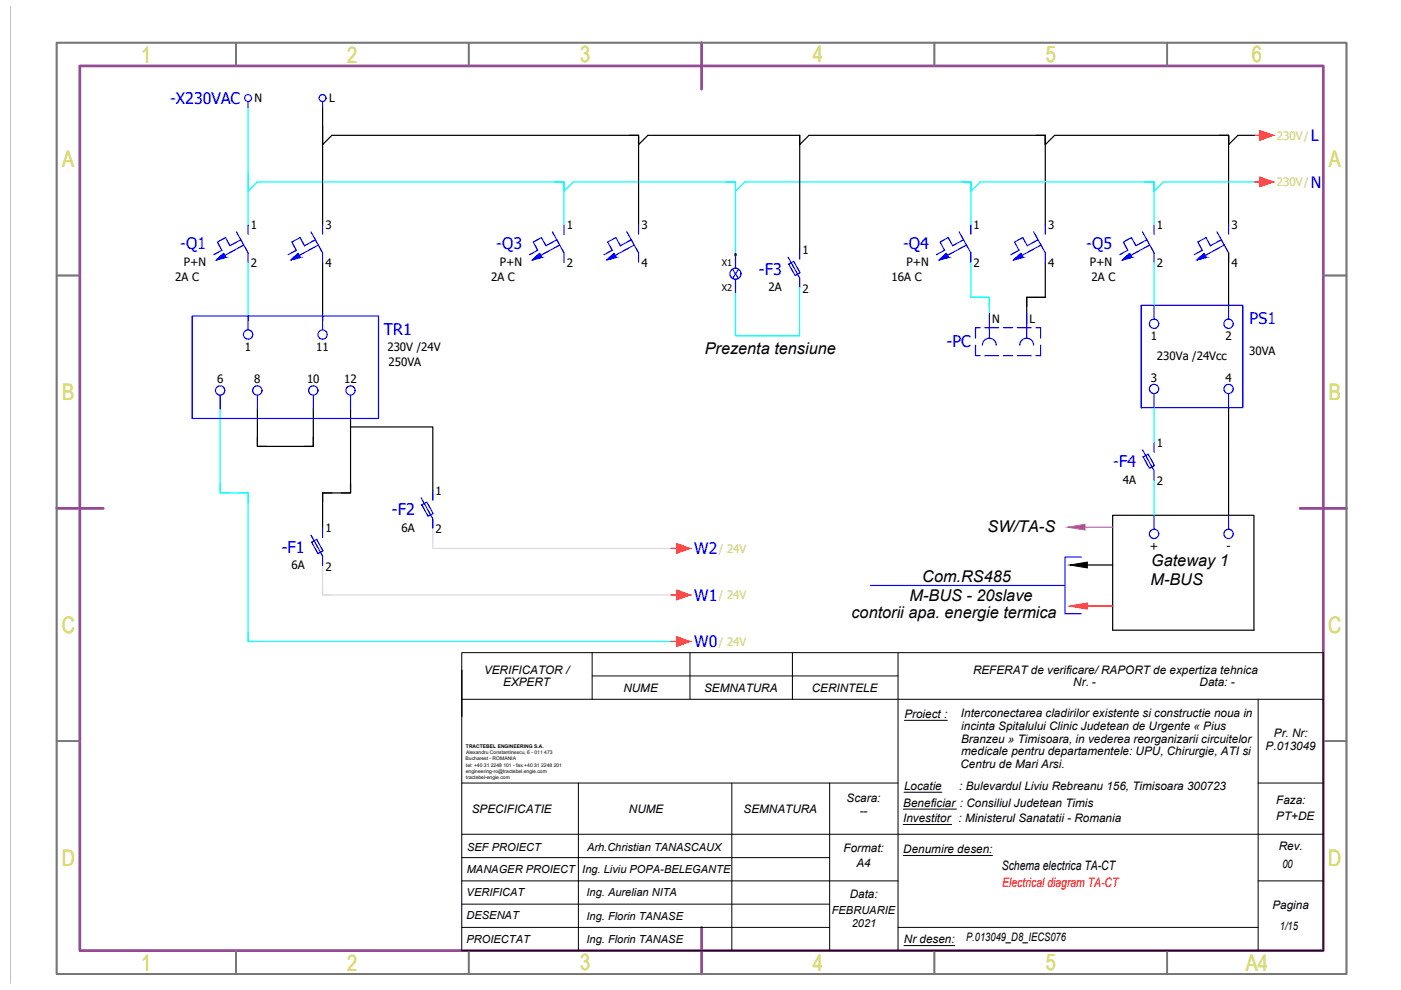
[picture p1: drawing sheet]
<svg xmlns="http://www.w3.org/2000/svg" width="297mm" height="210mm" viewBox="0 0 297 210" stroke-linecap="round" stroke-linejoin="round" font-family="sans-serif">
<!-- layer: CP_LINENORM -->
<path d="M2.1 1.4v207" fill="none" stroke="#bababa" stroke-width=".25"/>
<!-- layer: CP_FRAME -->
<path d="M16.9 14h263.7v187.6h-263.7zM148.7 9.1v9.8M12 107.8h9.9M275.6 107.8h9.9M148.7 196.6v9.9" fill="none" stroke="#954a95" stroke-width=".51"/>
<!-- layer: CP_FRREF -->
<g fill="none" stroke="#767676" stroke-width=".36">
<path d="M12 9.1h273.5v197.4h-273.5zM50 9.1v4.9M99.4 9.1v4.9M198.1 9.1v4.9M247.5 9.1v4.9M12 58.4h4.9M280.6 58.4h4.9M12 157.1h4.9M280.6 157.1h4.9M50 201.6v4.9M99.4 201.6v4.9M198.1 201.6v4.9"/>
<path d="M247.5 201.6v4.9"/>
</g>
<!-- layer: EPLAN311 -->
<g fill="none" stroke="#0ff" stroke-width=".25">
<path d="M52.6 22.8v24.9M52.6 36.6v3.9l2-1.9h65v9.1M117.6 38.6h2v1.9l2-1.9h34.3M154 38.6h1.9v1.9l2-1.9h47.9M203.9 38.6h1.9v1.9M205.8 38.6v1.9l2-1.9h36.9v9.1M205.8 38.6v9.1M242.7 38.6h2v1.9v-1.9M265.9 38.6h-19.2l-2 1.9M52.6 55.6v12.4M155.9 40.5v13.6M205.8 55.6v7.4h4v5.5"/>
<path d="M244.7 55.6v9.1M169.6 60.9v10.3h-13.7v-9.2M205.8 63h4v2M46.7 86.7v17.8h5.9v31.5h91.6M244.7 86.4v7.5M46.7 102.5v2h1.9M50.6 104.5h2v2M244.7 101.8v7.5M52.6 134.2v1.8h2"/>
</g>
<path d="M68.4 119.9v6.2h75.8M91.8 112v4.3h52.4M68.4 124.2v1.9h2" fill="none" stroke="#dcdcdc" stroke-width=".25"/>
<g fill="none" stroke="#000" stroke-width=".25">
<path d="M68.4 22.8v24.9M68.4 26.7v4l2-2h65v19M133.4 28.7h2v2l2-2h32.2v2l1.9-2h50.1M219.7 28.7h1.9v2M221.6 28.7v2l2-2h36.9v19M221.6 28.7v19M258.5 28.7h2v2v-2M262.5 28.7l-2 2M68.4 55.6v12.4M221.6 55.6v7.4h-3.9M260.5 53.6v11.1M217.7 63v5.5"/>
<path d="M217.7 63h3.9M54.6 86.7v8h11.8v-8M54.6 92.7v2h1.9M66.4 92.7v2h-1.9M74.3 86.7v17.8h-5.9v7.5M260.5 86.4v22.9M70.4 104.5h-2v2M74.3 102.5v2h-1.9"/>
</g>
<!-- layer: EPLAN300 -->
<g fill="#00f" stroke="#00f" stroke-width=".21">
<path d="M62.3 54.6l.9-.9 .5 .9zM61.7 55.1l2-.5h-1.4z"/>
<path d="M46.5 54.6l.9-.9 .5 .9zM45.9 55.1l2-.5h-1.4z"/>
<path d="M129.3 54.6l.9-.9 .4 .9zM128.7 55.1l1.9-.5h-1.3z"/>
<path d="M113.5 54.6l.9-.9 .5 .9zM112.9 55.1l2-.5h-1.4z"/>
<path d="M215.5 54.6l.9-.9 .5 .9zM214.9 55.1l2-.5h-1.4z"/>
<path d="M199.7 54.6l.9-.9 .5 .9zM199.1 55.1l2-.5h-1.4z"/>
<path d="M254.3 54.6l1-.9 .5 .9zM253.8 55.1l2-.5h-1.5z"/>
<path d="M238.6 54.6l.9-.9 .5 .9zM238 55.1l2-.5h-1.4z"/>
</g>
<g fill="none" stroke="#00f" stroke-width=".25">
<path d="M52.6 21.5v1.3M68.4 21.5v1.3M45.9 55.1l1.5-1.4 .5 .9zM50.1 49.2l2.5 4.4v2M51.1 50.8l-2.3 1.3-1-1.7-1.7 .9 .9 1.8-1.7 .9M51.7 52l-4 2.2M52.6 47.7v2M61.7 55.1l1.5-1.4 .5 .9zM65.9 49.2l2.5 4.4v2M66.9 50.8l-2.3 1.3-1-1.7-1.7 .9 .9 1.8-1.7 .9M67.5 52l-4.1 2.2M68.4 47.7v2"/>
<path d="M112.9 55.1l1.5-1.4 .5 .9zM117.1 49.2l2.5 4.4v2M118.1 50.8l-2.4 1.3-.9-1.7-1.7 .9 .9 1.8-1.7 .9M118.7 52l-4.1 2.2M119.6 47.7v2M128.7 55.1l1.5-1.4 .4 .9zM132.9 49.2l2.5 4.4v2M133.8 50.8l-2.3 1.3-.9-1.7-1.8 .9 1 1.8-1.7 .9M134.5 52l-4.1 2.2M135.4 47.7v2M155.3 57.1l1.3 1.9M155.9 54.1v2.8"/>
<path d="M155.9 59.2v2.8M156.6 57.1l-1.3 1.9M167.1 54.5l2.5 4.4v2M167.2 56l1.1-.6 1.3 2.4-1 .6zM169.6 53v2M199.1 55.1l1.5-1.4 .5 .9zM203.4 49.2l2.4 4.4v2M204.3 50.8l-2.3 1.3-1-1.7-1.7 .9 1 1.8-1.8 .9M204.9 52l-4 2.2M205.8 47.7v2M214.9 55.1l1.5-1.4 .5 .9zM219.2 49.2l2.4 4.4v2"/>
<path d="M220.1 50.8l-2.3 1.3-1-1.7-1.7 .9 1 1.8-1.8 .9M220.7 52l-4 2.2M221.6 47.7v2M238 55.1l1.5-1.4 .5 .9zM242.2 49.2l2.5 4.4v2M243.1 50.8l-2.3 1.3-.9-1.7-1.7 .9 .9 1.8-1.7 .9M243.8 52l-4.1 2.2M244.7 47.7v2M253.8 55.1l1.5-1.4 .5 .9zM258 49.2l2.5 4.4v2M258.9 50.8l-2.3 1.3-.9-1.7-1.7 .9 .9 1.8-1.7 .9M259.6 52l-4.1 2.2"/>
<path d="M260.5 47.7v2M206.8 73.2v2.2h1M207.8 69.5h-1v2.2M208.3 73.2a1.47 1.47 0 0 1 1.5-1.5 1.47 1.47 0 0 1 1.4 1.5M208.8 69.5h3M208.8 75.4h3M209.8 66.5v5.2M212.7 69.5h2M212.7 75.4h2M215.7 69.5h3M215.7 75.4h3M216.2 73.2a1.47 1.47 0 0 1 1.5-1.5 1.47 1.47 0 0 1 1.4 1.5"/>
<path d="M217.7 66.5v5.2M219.7 69.5h.9v2.2M220.6 73.2v2.2h-.9M242.2 95.4l2.5 4.4v2M242.4 96.9l1-.6 1.4 2.4-1.1 .6zM244.7 93.9v2M65.9 113.5l2.5 4.4v2M66.1 114.9l1-.5 1.4 2.4-1.1 .6zM68.4 112v2M89.3 105.6l2.5 4.4v2M89.4 107.1l1.1-.6 1.3 2.4-1 .6zM91.8 104.1v2"/>
<circle cx="52.6" cy="20.8" r=".73"/>
<circle cx="68.4" cy="20.8" r=".73"/>
<circle cx="155.9" cy="58" r="1.17"/>
</g>
<!-- layer: EPLAN311 -->
<g fill="#f00" stroke="#f00" stroke-width=".21">
<path d="M226.8 128.5l3.7-.6v1.2z"/>
<path d="M143.5 125.2l2.7 .9h-2.7zM143.5 126.1v1l2.7-1z"/>
<path d="M143.5 135l2.7 1h-2.7zM143.5 136v1l2.7-1z"/>
<path d="M143.5 115.3l2.7 1h-2.7zM143.5 116.3v1l2.7-1z"/>
<path d="M267.1 27.7l2.8 1h-2.8zM267.1 28.7v1l2.8-1z"/>
<path d="M267.1 37.6l2.8 1h-2.8zM267.1 38.6v1l2.8-1z"/>
</g>
<!-- layer: EPLAN305 -->
<path d="M40.8 67h39.4v21.7h-39.4zM242 64.7h21.5v21.7h-21.5z" fill="none" stroke="#00f" stroke-width=".25"/>
<!-- layer: EPLAN302 -->
<g fill="none" stroke="#00f" stroke-width=".25">
<path d="M52.6 67v2.9M68.4 67v2.9M244.7 64.7v3M260.5 64.7v3M46.7 83.8v2.9M54.6 83.8v2.9M66.4 83.8v2.9M74.3 83.8v2.9M244.7 83.5v2.9M260.5 83.5v2.9M244.7 109.3v2.9M260.5 109.3v2.9"/>
<circle cx="52.6" cy="70.9" r=".98"/>
<circle cx="68.4" cy="70.9" r=".98"/>
<circle cx="244.7" cy="68.6" r=".98"/>
<circle cx="260.5" cy="68.6" r=".98"/>
<circle cx="46.7" cy="82.8" r=".98"/>
<circle cx="54.6" cy="82.8" r=".98"/>
<circle cx="66.4" cy="82.8" r=".98"/>
<circle cx="74.3" cy="82.8" r=".98"/>
<circle cx="244.7" cy="82.5" r=".98"/>
<circle cx="260.5" cy="82.5" r=".98"/>
<circle cx="244.7" cy="113.2" r=".98"/>
<circle cx="260.5" cy="113.2" r=".98"/>
</g>
<!-- layer: EPLAN311 -->
<path d="M265.9 28.7h1.2M265.9 38.6h1.2M267.1 27.7l2.8 1-2.8 1zM267.1 37.6l2.8 1-2.8 1zM142.3 116.3h1.2M143.5 115.3l2.7 1-2.7 1zM142.3 126.1h1.2M142.3 136h1.2M143.5 125.2l2.7 .9-2.7 1zM143.5 135l2.7 1-2.7 1zM230.5 128.5h5.4" fill="none" stroke="#f00" stroke-width=".25"/>
<!-- layer: 0 -->
<path d="M169.6 28.7v24.3M262.5 28.7h3.4M74.3 90.5h17.5v13.6M230.5 119.8h5.4M235.9 109.3h30v24.3h-30z" fill="none" stroke="#000" stroke-width=".25"/>
<path d="M229.3 118.1h-3.5v12h3.5M184.5 124.1h41.3" fill="none" stroke="#00f" stroke-width=".25"/>
<path d="M226.8 119.8l3.7-.6v1.2z" fill="#000" stroke="#000" stroke-width=".21"/>
<path d="M230 111.8h5.9" fill="none" stroke="#f0f" stroke-width=".25"/>
<path d="M226.3 111.8l3.7-.6v1.2z" fill="#f0f" stroke="#f0f" stroke-width=".21"/>
<!-- layer: c_cartus text -->
<g fill="none" stroke="#000" stroke-width=".21">
<path d="M125.5 138.4v9.9M146.3 138.4v9.9M168 138.4v9.9M190.4 138.4v63.2M280.6 138.4h-182.7v63.2h182.7M97.9 142.1v9.8M97.9 148.3h182.7M125.5 143.3h64.9M191.8 152.7h9.1M266.7 148.3v53.3M97.9 176.9h182.7M97.9 166h92.5"/>
<path d="M122.6 166v35.6M155.2 166v35.6M175.9 166v35.6M191.5 174.8h10.3M191.5 171.5h11.3M191.7 168h8M266.7 166h13.9M97.9 186.8h92.5M97.9 181.8h78M97.9 191.7h78M97.9 196.6h78M190.4 196.6h76.3"/>
<path d="M191.5 181.4h18.9M266.7 186.8h13.9M191.7 200.5h10.7"/>
</g>
<!-- layer: a_has_UPU -->
<path d="M280.6 138.4v63.2" fill="none" stroke="#000" stroke-width=".21"/>
<!-- layer: EPLAN100 -->
<circle cx="155.9" cy="54.1" r=".25" fill="#000"/>
<g font-size="4.8" fill="#dddd6e">
<text x="29.9" y="13.3">1</text>
<text x="73.6" y="13.3">2</text>
<text x="123" y="13.2">3</text>
<text x="172.3" y="13.2">4</text>
<text x="221.7" y="13.2">5</text>
<text x="265.4" y="13.2">6</text>
<text x="13.2" y="35.5">A</text>
<text x="281.7" y="35.5">A</text>
<text x="13.2" y="84.8">B</text>
<text x="281.7" y="84.8">B</text>
<text x="13.1" y="134.2">C</text>
<text x="281.6" y="134.2">C</text>
<text x="13.1" y="183.6">D</text>
<text x="281.6" y="183.6">D</text>
<text x="29.9" y="205.8">1</text>
<text x="73.6" y="205.8">2</text>
<text x="123" y="205.8">3</text>
<text x="172.3" y="205.8">4</text>
<text x="221.7" y="205.7">5</text>
<text x="264.1" y="205.8">A4</text>
</g>
<g font-size="3.4" fill="#00f">
<text x="36.1" y="22">-X230VAC</text>
<text x="277.9" y="29.9">L</text>
<text x="277.9" y="39.8">N</text>
<text x="38.2" y="52.9">-Q1</text>
<text x="105.2" y="52.9">-Q3</text>
<text x="191.5" y="52.9">-Q4</text>
<text x="230.3" y="52.9">-Q5</text>
<text x="160.9" y="58.2">-F3</text>
<text x="81.4" y="70.9">TR1</text>
<text x="265" y="68.7">PS1</text>
<text x="200.7" y="73.7">-PC</text>
<text x="236" y="99.1">-F4</text>
<text x="83.1" y="109.3">-F2</text>
<text x="59.7" y="117.2">-F1</text>
<text x="147.2" y="117.5">W2</text>
<text x="147.2" y="127.4">W1</text>
<text x="147.2" y="137.3">W0</text>
</g>
<g font-size="3.4">
<text x="149.4" y="75.1">Prezenta tensiune</text>
<text x="209.4" y="112.7">SW/TA-S</text>
<text x="244.1" y="120">Gateway 1</text>
<text x="195.5" y="123.4">Com.RS485</text>
<text x="243.9" y="124.1">M-BUS</text>
<text x="180.5" y="131">contorii apa. energie termica</text>
<text x="192.9" y="127.5">M-BUS - 20slave</text>
</g>
<text font-size="2.8" x="212.4" y="184.4">Schema electrica TA-CT</text>
<text font-size="2.8" fill="#f00" x="212.5" y="188.1">Electrical diagram TA-CT</text>
<g font-size="2.5">
<text x="102.6" y="142.8">VERIFICATOR /</text>
<text x="206.3" y="142.8">REFERAT de verificare/ RAPORT de expertiza tehnica</text>
<text x="106.7" y="145.5">EXPERT</text>
<text x="132.2" y="146.6">NUME</text>
<text x="149.3" y="146.6">SEMNATURA</text>
<text x="172.1" y="146.6">CERINTELE</text>
<text x="227.6" y="145.5">Nr. -</text>
<text x="254.3" y="145.5">Data: -</text>
<text x="191.8" y="152.2">Proiect :</text>
<text x="203.7" y="151.9">Interconectarea cladirilor existente si constructie noua in</text>
<text x="203.8" y="154.7">incinta Spitalului Clinic Judetean de Urgente « Pius</text>
<text x="203.8" y="157.4">Branzeu » Timisoara, in vederea reorganizarii circuitelor</text>
<text x="203.8" y="160.2">medicale pentru departamentele: UPU, Chirurgie, ATI si</text>
<text x="268.3" y="159">P.013049</text>
<text x="270.1" y="156.2">Pr. Nr:</text>
<text x="191.7" y="167.4">Locatie</text>
<text x="203.4" y="167.4">: Bulevardul Liviu Rebreanu 156, Timisoara 300723</text>
<text x="203.7" y="162.9">Centru de Mari Arsi.</text>
<text x="100" y="172.3">SPECIFICATIE</text>
<text x="133.3" y="172.3">NUME</text>
<text x="157.7" y="172.3">SEMNATURA</text>
<text x="179.5" y="170">Scara:</text>
<text x="182.3" y="172.8">--</text>
<text x="191.5" y="171">Beneficiar : Consiliul Judetean Timis</text>
<text x="270.6" y="170.4">Faza:</text>
<text x="270.6" y="173.9">PT+DE</text>
<text x="191.5" y="174.3">Investitor : Ministerul Sanatatii - Romania</text>
<text x="178.8" y="180.6">Format:</text>
<text x="181.6" y="183.8">A4</text>
<text x="191.5" y="180.9">Denumire desen:</text>
<text x="271.1" y="180.3">Rev.</text>
<text x="271.9" y="184.1">00</text>
<text x="180.2" y="190.5">Data:</text>
<text x="269.8" y="192.8">Pagina</text>
<text x="271.3" y="197.3">1/15</text>
<text x="191.7" y="200">Nr desen:</text>
<text x="204.8" y="199.6">P.013049_D8_IECS076</text>
</g>
<g font-size="2.4">
<text x="54" y="21.7">N</text>
<text x="69.8" y="21.7">L</text>
<text x="53.2" y="48.6">1</text>
<text x="69" y="48.6">3</text>
<text x="120.2" y="48.6">1</text>
<text x="136" y="48.6">3</text>
<text x="170.1" y="53.9">1</text>
<text x="206.4" y="48.6">1</text>
<text x="222.2" y="48.6">3</text>
<text x="245.3" y="48.6">1</text>
<text x="261.1" y="48.6">3</text>
<text x="37.2" y="59.6">2A C</text>
<text x="39" y="56.4">P+N</text>
<text x="53.2" y="56.7">2</text>
<text x="69" y="56.7">4</text>
<text x="104.1" y="59.6">2A C</text>
<text x="105.9" y="56.4">P+N</text>
<text x="120.2" y="56.7">2</text>
<text x="136" y="56.7">4</text>
<text x="189" y="59.6">16A C</text>
<text x="192.2" y="56.4">P+N</text>
<text x="206.4" y="56.7">2</text>
<text x="222.2" y="56.7">4</text>
<text x="231" y="56.4">P+N</text>
<text x="231.4" y="59.6">2A C</text>
<text x="245.3" y="56.7">2</text>
<text x="261.1" y="56.7">4</text>
<text x="162.9" y="61.7">2A</text>
<text x="170.1" y="62">2</text>
<text x="210.4" y="68.4">N</text>
<text x="218.3" y="68.4">L</text>
<text x="51.9" y="74.4">1</text>
<text x="67.1" y="74.4">11</text>
<text x="82.1" y="74.4">230V /24V</text>
<text x="82.4" y="77.7">250VA</text>
<text x="244" y="72.1">1</text>
<text x="245.3" y="76.4">230Va /24Vcc</text>
<text x="259.8" y="72.1">2</text>
<text x="264.8" y="75.4">30VA</text>
<text x="46" y="81.3">6</text>
<text x="53.9" y="81.3">8</text>
<text x="65.1" y="81.3">10</text>
<text x="73" y="81.3">12</text>
<text x="244" y="81">3</text>
<text x="259.8" y="81">4</text>
<text x="245.3" y="94.8">1</text>
<text x="92.4" y="105">1</text>
<text x="238.1" y="102.6">4A</text>
<text x="245.3" y="102.9">2</text>
<text x="69" y="112.9">1</text>
<text x="85.1" y="112.8">6A</text>
<text x="92.4" y="113.1">2</text>
<text x="243.8" y="116.7">+</text>
<text x="260" y="116.7">-</text>
<text x="61.8" y="120.7">6A</text>
<text x="69" y="121">2</text>
</g>
<g font-size="2.4" fill="#a5dd6e">
<text x="270.7" y="29.6">230V/</text>
<text x="270.7" y="39.5">230V/</text>
<text x="152.4" y="117.2">/ 24V</text>
<text x="152.4" y="127">/ 24V</text>
<text x="152.4" y="136.9">/ 24V</text>
</g>
<g font-size="2.3">
<text x="99" y="185.1">MANAGER PROIECT</text>
<text x="99" y="180.4">SEF PROIECT</text>
<text x="123.5" y="185.1">Ing. Liviu POPA-BELEGANTE</text>
<text x="124.5" y="180.4">Arh.Christian TANASCAUX</text>
<text x="98.9" y="190">VERIFICAT</text>
<text x="124.4" y="190">Ing. Aurelian NITA</text>
<text x="98.9" y="194.9">DESENAT</text>
<text x="124.4" y="195">Ing. Florin TANASE</text>
<text x="176.4" y="193.7">FEBRUARIE</text>
<text x="180.6" y="196.5">2021</text>
<text x="98.9" y="199.8">PROIECTAT</text>
<text x="124.4" y="199.9">Ing. Florin TANASE</text>
</g>
<g font-size="2">
<text x="153.1" y="56.4">X1</text>
<text x="153.1" y="61.7">X2</text>
</g>
<g font-size="1.1">
<text x="98.7" y="161.2">Bucharest - ROMANIA</text>
<text x="98.8" y="158.6">TRACTEBEL ENGINEERING S.A.</text>
<text x="98.8" y="159.9">Alexandru Constantinescu, 6 - 011 473</text>
<text x="98.8" y="163.8">engineering-ro@tractebel.engie.com</text>
<text x="98.8" y="162.5">tel: +40 31 2248 101 - fax +40 31 2248 201</text>
<text x="98.8" y="165.1">tractebel-engie.com</text>
</g>
</svg>
